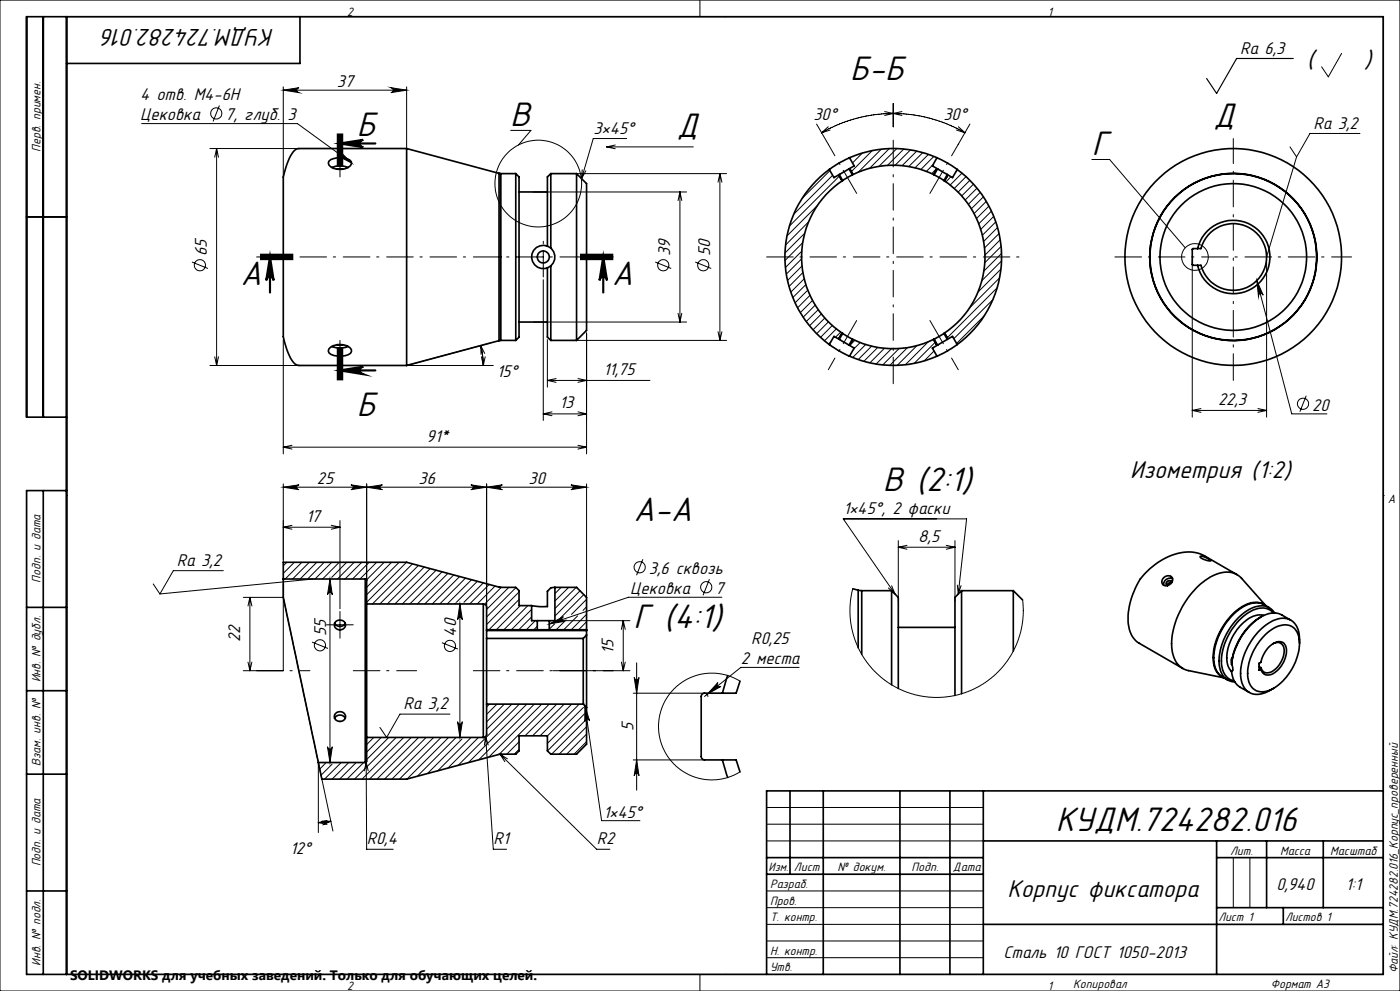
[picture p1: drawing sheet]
<svg xmlns="http://www.w3.org/2000/svg" width="420mm" height="297mm" viewBox="0 0 420 297" stroke-linecap="round" stroke-linejoin="round" font-family="sans-serif">
<g fill="none" stroke="#000" stroke-width=".5">
<path d="M13 5v120M20 5v287M90 5v14h-70M98.7 48.3a5.9 5.9 0 0 1 6.3-.3l.4 .5a1.93 1.93 0 0 1-1.9 2.1 5 5 0 0 1-4.8-1.1l-.2-.6zM99.6 50.2a6.2 6.2 0 0 1 4.8 0M102.7 50.7h-1.5M122 44.5v65M122 44.5h-32.3a3.3 3.3 0 0 0-2.5 2.2l-.4 .8a18.9 18.9 0 0 0-1.8 10.2v38.6a17.7 17.7 0 0 0 3.4 12.7l1.3 .5h32.3M122 44.5l27.7 7.5M149.7 52h.5M149.7 52v50.1M150.2 52v50"/>
<path d="M150.2 52h4.5M154.7 52l1 1v48l-1 1M154.7 52v50M155.7 57.5h8.5M165.2 52v22.3M165.2 52l-1 1v20.8M165.2 52h7.8M173 52v50M173 52l3 3v44l-3 3M248.8 50.8a32.5 32.5 0 0 0 0 52.5M248.8 50.8l1.4 2.4 1.6-.9M251.8 52.3l1 1.8"/>
<path d="M252.8 54.1a27.5 27.5 0 0 0 0 45.8M254.7 50.6l-2.9 1.7M254.7 50.6l1 1.8M254.8 47.3l-3.1 1.6-2.9 1.9M254.8 47.3a32.5 32.5 0 0 1 26.3 0M254.8 47.3l1.5 2.4-1.6 .9M255.7 52.4l-2.9 1.7M255.7 52.4a27.6 27.6 0 0 1 24.5 0M280.2 52.4l3 1.7M281.1 47.3l3.3 1.7 2.8 1.8M281.1 47.3l-1.4 2.4 1.6 .9M281.3 50.6l2.9 1.7"/>
<path d="M281.3 50.6l-1.1 1.8M283.2 54.1a27.5 27.5 0 0 1 0 45.8M284.2 52.3l-1 1.8M287.2 50.8a32.5 32.5 0 0 1 0 52.5M287.2 50.8l-1.4 2.4-1.6-.9M8 65h12M164.2 73.8a3.5 3.5 0 0 0-4.7 3.2 3.5 3.5 0 0 0 4.7 3.3M164.2 73.8l1 .5M165.2 79.7v22.3M165.2 74.3a3.5 3.5 0 0 1 0 5.4M165.2 79.7l-1 .6M357.8 74.6l2.5-.1a10 10 0 0 1 15.4-5.7 10 10 0 0 1 0 16.4 10 10 0 0 1-15.4-5.7l-2.6-.1z"/>
<path d="M359.3 74.5a11 11 0 0 1 16.9-6.6 11 11 0 0 1 0 18.2 11 11 0 0 1-16.9-6.6M155.7 96.5h8.5M164.2 80.3v20.7l1 1M252.8 99.9l2.9 1.7M252.8 99.9l-1 1.8M283.2 99.9l-3 1.7M283.2 99.9l1 1.8M99.2 104a4.9 4.9 0 0 1 6.2 .8v.6a3.1 3.1 0 0 1-3 1.3 4.7 4.7 0 0 1-3.7-1l-.2-.5 .2-.6zM101.2 103.3h1.5M104.4 103.8a6.3 6.3 0 0 1-4.8 .1M149.7 102.1l-27.7 7.4M150.2 102l-.5 .1"/>
<path d="M150.2 102h4.5M165.2 102h7.8M248.8 103.3l2.4 1.6 3.6 1.8M251.8 101.7l2.9 1.7M251.8 101.7l-1.6-.9-1.4 2.5M254.7 103.4l1.6 .9-1.5 2.4M254.8 106.7a32.5 32.5 0 0 0 26.3 0M255.7 101.6a27.6 27.6 0 0 0 24.5 0M255.7 101.6l-1 1.8M280.2 101.6l1.1 1.8M281.3 103.4l-1.6 .9 1.4 2.4M284.2 101.7l-2.9 1.7"/>
<path d="M284.2 101.7l1.6-.9 1.4 2.5M287.2 103.3l-3.1 2-3 1.4M20 125h-12v-120h407v287h-407v-145h12M13 147v145M85 173.5v1.1a28.2 28.2 0 0 0 1 9.5l9.5 44.4M85 173.5v-5h37l27.7 7.5h5l1 1v4.5h3.8M85 173.5h24.6M109.6 173.5v55M109.6 173.5l.4 .4v7.1M166.5 176l-1.3 .2-1 1v4.6h-2.2l-2.5-.3M166.5 176v10h-1.7M166.5 176h6.5l3 3v9.7"/>
<path d="M255.8 176.5l1.7 .4M257.5 176.9l1 .1M257.5 176.9v17.2M258.5 177v19.1M258.5 177h9M267.5 177l2 2v27.3M267.5 177v28.2M288.5 177v30.9M288.5 177l-2 2v29.4M288.5 177h15.5M304 177v18.2M304 177l2.8 2.8"/>
<path d="M348.9 173.3a1.5 1.5 0 0 1 1.7-.8 1.5 1.5 0 0 1 1.2 1.5 1.76 1.76 0 0 1-1.3 1.5 1.76 1.76 0 0 1-1.9-.7l.1-1zM350.3 175.5l.3-.7 .9-.2a.77 .77 0 0 0-1.2-.4 .77 .77 0 0 0 0 1.3M351.8 173.5a1.92 1.92 0 0 0-2.7 1.9M360.1 166.7a5.2 5.2 0 0 1 3.2 1.4 4.5 4.5 0 0 1-3.3-1.2zM371.1 172.2l-9.7-5.6a12.7 12.7 0 0 0-12.4 1 20.2 20.2 0 0 0-10.6 18.6 7.6 7.6 0 0 0 3.4 6.6l13.1 7.5M8 182h12M100.4 186.8a1.8 1.8 0 0 0 1.6 .9 1.8 1.8 0 0 0 1.6-.9M100.8 186.2a1.6 1.6 0 0 1 2.1-.1 1.6 1.6 0 0 1 .4 2.1 1.6 1.6 0 0 1-2.3 .3 1.6 1.6 0 0 1-.2-2.3zM110 181v40M110 181h35M145 181a1.02 1.02 0 0 1 1 1v6.7M145 181v40"/>
<path d="M146 191.3v19.7M146 188.7v.3M146 189v2.3M146 191.3h29M146 188.7h15.2M146 189h30M159.5 181.5v4.5h1.7M161.2 188.7h3.6M161.2 186h3.6M161.2 186v2.7M164.8 186v2.7M164.8 188.7h11.2"/>
<path d="M175 191.3v19.7M176 190.3v21.7M176 188.7v.3M176 189v1.3M176 190.3l-1 1M269.5 188h17M369.5 199.1l.2 .6a1.21 1.21 0 0 1-.2 1.6M369.8 197.1a1.07 1.07 0 0 0-.3 1.5M377.7 199.8l.6 .3M378.3 184.9a18.8 18.8 0 0 0-8.8 14.2M379.2 184.4a7 7 0 0 0-6.6 2.6 14.1 14.1 0 0 0-4.4 12l.6 1.4 .7 .8M379.2 181.2a7.3 7.3 0 0 0-8 1.9 19.3 19.3 0 0 0-7 15.5 5.8 5.8 0 0 0 2.5 4.3l1.6 .9"/>
<path d="M379.2 181.2h.1M379.2 181.2l1.6 .9M379.5 181.4a6.5 6.5 0 0 0-7.8 1.1 18.7 18.7 0 0 0-7.6 16.6 5.2 5.2 0 0 0 2.9 4M379.6 190.2a7.8 7.8 0 0 1 7.4-2.7 5.4 5.4 0 0 1 2.9 5.7 16.7 16.7 0 0 1-9.2 13.7 4.5 4.5 0 0 1-6.4-4.4 17.2 17.2 0 0 1 5.3-12.3zM379.7 181.5l-7.2-8.1a6.5 6.5 0 0 0-7.9-1.2 24.7 24.7 0 0 0-13 19 9.2 9.2 0 0 0 3 9l1.7 .7 10.9 2.3M381.9 192.9a2.22 2.22 0 0 1 2.6 .1 2.22 2.22 0 0 1 .7 2.5 7 7 0 0 1-4.8 6.1 1.86 1.86 0 0 1-2.1-1.5M382 183.7a5.1 5.1 0 0 0-6.6-.6 18.3 18.3 0 0 0-8.9 16.4 4.8 4.8 0 0 0 3.8 4.5M382.4 183.7a5 5 0 0 0-7-1.4 19 19 0 0 0-9.6 17.2 4.9 4.9 0 0 0 4.7 4.9M387.2 185.9l-2.7-1.6a7.1 7.1 0 0 0-7.7 1.6 20.4 20.4 0 0 0-7.3 13.2M389.9 192.8a7.1 7.1 0 0 0-2.5-6.8 6.2 6.2 0 0 0-6.9 .8 19.1 19.1 0 0 0-8.2 16.4 5.1 5.1 0 0 0 7.6 4.3l2.2-1.2M8 207h12M100.4 215.3a1.82 1.82 0 0 1 3.2 0"/>
<path d="M100.6 213.9a1.59 1.59 0 0 1 2.4-.4 1.59 1.59 0 0 1 0 2.4 1.6 1.6 0 0 1-2 0 1.6 1.6 0 0 1-.4-2zM146 211v9a.96 .96 0 0 1-1 1M146 211h29M175 211l1 1M176 212v11l-3 3h-7.8l-1-1v-4.5h-8.5v4.5l-1 1-4.9 .1-27.8 7.4h-25.4l-1.1-5M218.3 202.5l-1.6 5.2M222 204.1l-1.2 3.6h-9.5a.96 .96 0 0 0-.9 1v18a1.02 1.02 0 0 0 .9 1h9.5l1.2 3.6M369.5 201.3a5.8 5.8 0 0 0 2.5 4.6l2.8 1.6M369.8 200.9l-.3 .4M377.7 200.7l.1 .1M378.3 200.5a2.36 2.36 0 0 0 1.7 1.8 2.36 2.36 0 0 0 2.4-.7 7.8 7.8 0 0 0 3.3-8.1 2.3 2.3 0 0 0-3.7-.6 8.8 8.8 0 0 0-3.7 5.6l-.6 .3v1.9M378.3 200.5l-.5 .3"/>
<path d="M378.3 200.1v.4M8 232h12M95.5 228.5h14.1M110 221v7.1l-.4 .4M110 221h35M216.7 227.7l1.6 5.3M237 237v25M247 237v55M270 237v55M285 237v55M295 237v55M415 237h-185v55"/>
<path d="M230 257h65M295 252h120M365 252v40M365 257h50M380 252v20M397 252v20M8 267h12M230 262h65M295 277h120M365 272h50M385 272v5"/>
<circle cx="163" cy="77" r="1.8"/>
<circle cx="370" cy="77" r="32.5"/>
<circle cx="370" cy="77" r="25"/>
<circle cx="370" cy="77" r="25.1"/>
<circle cx="370" cy="77" r="22"/>
</g>
<g fill="none" stroke="#000" stroke-width=".3">
<path d="M0 0h420v297h-420zM20 5h395v287h-395zM210 0v5M217.5 5h.1M402.5 16l-4 7-2-3M42.5 37h46.7l16.3 11.9M65.8 31.6l-1.9 4.8M85 27l4.7-.7a.74 .74 0 0 0-.7 .7 .74 .74 0 0 0 .7 .8zM85 26v27.1M85 27h37M117.3 26.3l4.7 .7-4.7 .8a.74 .74 0 0 0 .6-.8 .74 .74 0 0 0-.6-.7zM122 26v18.5"/>
<path d="M153.2 39.1h6.1l-3.8 4.4M245 37.2l5.5 9.5M246.5 39.8l2.2-1.2 4.6-2 6.7-1.9a43.1 43.1 0 0 1 25 2.8l4.5 2.3M248.5 38l-2 1.8M249 39l-2.5 .8M265.4 33.4l2.6 .6M268 31v7M268 34l2.6 .6M268 34l-2.6 .6M270.6 33.4l-2.6 .6M286.9 39l2.6 .8M287.5 38l2 1.8"/>
<path d="M291 37.2l-5.5 9.5M63 44.5h37M65 44.5v65M65 44.5l.5 2.6M65 44.5l-.6 2.6M100.9 50.7l1.1-.2 1.1 .2M102 45v8M102.1 45.5l3.4 3.4-4.3-2.2a.72 .72 0 0 0 1-.2 .72 .72 0 0 0-.1-1zM160 57.5h46M171 52h47M174.7 50.9l-.2 2.6M175.8 51.2l-1.3 2.3"/>
<path d="M182 44h26M182 44l2.6 .6M184.6 43.5l-2.6 .5M188 41.5h-10l-3.5 12M204 57.5v39M204 57.5l.5 2.6M204 57.5l-.6 2.6M216 52v50M216 52l.6 2.6M216 52l-.6 2.6M249 51.1l-8.4 8.4M249.8 52.5l-11.7 11.7"/>
<path d="M251.5 52.5l1.1 1.8M251.6 48.7l.4 .6M252 52.6l-15.2 15.2M252.8 54.1l-.2 .1M252.9 54h.1M253 51l4 7M255 50.5l1 1.8M255.2 47.1l-.3 .3M258.7 45.9l-2.9 2.9M261.7 45.1l-6.4 6.5M264.4 44.7l-6.9 6.9M266.8 44.6l-5.9 5.8"/>
<path d="M268 42v8M268 52.3v.7M268 55v8M269 44.6l-5.3 5.2M271.1 44.7l-4.9 4.9M273.1 44.9l-4.6 4.6M275 45.3l-4.3 4.3M276.8 45.8l-4.2 4.1M278.5 46.3l-4 4M279.5 52l1.5-1.5-1 1.8M279.9 49.4l-2 2M280.1 46.9l-3.8 3.9"/>
<path d="M280.3 52.5h.1M283 51l-4 7M284.3 48.7l-.3 .6M284.5 52.5l-1.1 1.8M285.3 52.9l-1.5 1.6M287.3 50.9l-.6 .6M288.6 51.9l-3.6 3.6M289.8 52.9l-3.5 3.6M291 54l-3.6 3.6M292.1 55.2l-3.6 3.5M293.1 56.4l-3.5 3.5M294.1 57.6l-3.6 3.6"/>
<path d="M295 59l-3.6 3.6M327.6 47.8h5.3l22.7 26.5M370 41.5v7.5M370 51.3v.7M370 54v8M387 44l2 3M389 47l-9 30M408 40h-15l-4 7M57.6 78.5l4.8 2M77 77h8M87 77h.7M90 77h8"/>
<path d="M100 77h.7M103 77h8M113 77h.7M116 77h8M126 77h.7M129 77h8M139 77h.7M142 77h8M152 77h.7M155 77h8M163 72.3v.7M163 75v8"/>
<path d="M165 77h.7M168 77h8M178 77h.7M181 77h3M196.6 78.5l4.8 2M208.6 78.5l4.8 2M230 77h8M240 77h.7M240.5 77.6l-4.6 4.6M240.5 75.3l-4.9 4.9M240.6 79.7l-4.3 4.4M240.8 72.7l-5.3 5.4"/>
<path d="M241.4 69.9l-5.9 5.9M242.6 66.5l-6.9 6.9M243 77h8M245.1 61.7l-9 9M253 77h.7M256 77h8M266 77h.7M268 65.3v.7M268 68v8M268 78.3v.7M269 77h8M279 77h.7"/>
<path d="M282 77h8M292 77h.7M295 77h8M295.9 60.4l-3.7 3.6M296.7 61.8l-3.8 3.7M297.4 63.3l-3.8 3.8M298.1 64.8l-3.9 4M298.7 66.5l-4 4M299.3 68.2l-4.2 4.2M299.7 70l-4.4 4.3M300.1 71.9l-4.6 4.6M300.3 73.9l-4.9 4.9"/>
<path d="M300.5 75.9l-5.4 5.4M300.5 78.2l-6 5.9M305 77h.7M334.5 77h8M344.5 77h.7M347.5 77h8M357.5 77h.7M357.7 77.8v47.2M360.5 77h8M370 64.3v.7M370 67v8M370 77.3v.7"/>
<path d="M370.5 77h.7M373.5 77h8M380 77.8v47.2M383.5 77h.7M386.5 77h8M396.5 77h.7M399.5 77h6M160 96.5h46M163 83.8v42.2M176 99.8v36.2M203.4 93.9l.6 2.6M204.5 93.9l-.5 2.6"/>
<path d="M215.4 99.4l.6 2.6M216.6 99.4l-.6 2.6M240.9 81.7l-4.2 4.2M241.3 83.5l-4.1 4.1M241.8 85.3l-4 3.9M242.3 87l-3.8 3.8M243 88.5l-3.7 3.7M243.8 90l-3.7 3.7M244.6 91.4l-3.7 3.7M245.5 92.8l-3.6 3.6M246.4 94.1l-3.5 3.5M247.4 95.3l-3.5 3.5"/>
<path d="M248.5 96.4l-3.5 3.6M249.7 97.5l-3.5 3.6M250.9 98.6l-3.5 3.5M252.2 99.6l-1.6 1.5M252.6 99.8l-1.1 1.8M257 96.1l-4 6.9M268 81v8M268 91.3v.7M268 94v8M279 96.1l4 6.9M283.3 99.8l-.1 .2M283.4 99.8l1.1 1.8"/>
<path d="M295.3 94.6l-8.3 8.3M297.9 89.8l-11.7 11.7M299.1 86.3l-15.1 15.1M299.9 83.3l-9.1 9.1M300.3 80.6l-6.9 6.9M370 80v8M370 90.3v.7M370 93v8M377 84.1l2 4.4a.73 .73 0 0 0-.9-.5 .73 .73 0 0 0-.6 .8zM377 84.1l10.5 39.9h10.6M63 109.5h37M64.4 106.9l.6 2.6"/>
<path d="M65.5 106.9l-.5 2.6M85 101.7v34.3M100.9 103.4l1.1 .2 1.2-.2M102 102v8M144.2 103.6l.6 2.9 .2 3M144.2 103.6l1.2 2.3M144.2 103.6l.1 2.6M144.4 106.9l.6 2.6M145.6 106.9l-.6 2.6M147.1 102.8l-25.1 6.7h26M164.2 101.8v14.2M164.2 114h30.8"/>
<path d="M164.2 114l2.6 .6M166.8 113.4l-2.6 .6M171 102h47M173.4 113.4l2.6 .6-2.6 .6M249.2 102.5l-.6 .6M250.5 107.3l-2 3.5M252 104.7l-.4 .6M255.6 101.6h.1M256 101.8l-1 1.8M256.5 102l-1.6 1.5M258.1 102.7l-2 1.9M259.7 103.3l-3.9 3.8"/>
<path d="M261.5 103.7l-4 4.1M263.3 104.1l-4.1 4.2M265.3 104.4l-4.4 4.4M267.4 104.5l-4.6 4.6M268 104.3v.7M268 107v8M269.7 104.5l-4.9 4.9M272.2 104.2l-5.3 5.3M275.1 103.6l-5.9 5.9M278.5 102.4l-6.9 6.9M280 101.8l1 1.8M280.2 105.2l-3 3"/>
<path d="M280.7 102.4l-6.5 6.5M281 106.6l-.3 .3M283.1 100h.1M284 104.7l.3 .6M285.5 107.3l2 3.5M370 103.3v.7M370 106v8M391.9 118.6l-1.9 4.8M85 134h91M85 134l2.6 .6M87.6 133.5l-2.6 .5M163 124h13"/>
<path d="M163 124l2.6 .6M165.6 123.4l-2.6 .6M173.4 123.4l2.6 .6M173.4 133.5l2.6 .5M176 124l-2.6 .6M176 134l-2.6 .6M357.7 123h22.3M357.7 123l2.6 .6M360.3 122.4l-2.6 .6M377.4 122.4l2.6 .6M380 123l-2.6 .6M20 148.5h.1"/>
<path d="M85 146l4.7-.7a.72 .72 0 0 0-.7 .7 .72 .72 0 0 0 .7 .8zM85 145v23.5M85 158h17M85 158l2.6 .6M85 146h91M87.6 157.4l-2.6 .6M99.4 157.4l2.6 .6M102 156v26.5M102 158l-2.6 .6M105.3 145.3l4.7 .7-4.7 .8a.72 .72 0 0 0 .6-.8 .72 .72 0 0 0-.6-.7zM110 146l4.7-.7a.72 .72 0 0 0-.7 .7 .72 .72 0 0 0 .7 .8zM110 145v28.9"/>
<path d="M141.3 145.3l4.7 .7-4.7 .8a.72 .72 0 0 0 .6-.8 .72 .72 0 0 0-.6-.7zM146 146l4.7-.7a.72 .72 0 0 0-.7 .7 .72 .72 0 0 0 .7 .8zM146 145v37M171.3 145.3l4.7 .7-4.7 .8a.72 .72 0 0 0 .7-.8 .72 .72 0 0 0-.7-.7zM176 145v34M415 148.5h.1M46 175l2 3M67 171h-15l-4 7M73 179h12l10.5 49.5M75 179v22M75 179l.6 2.6M75 179l-.6 2.6"/>
<path d="M85 175v26h-12M86 168.5l-1 1.1M88.3 168.5l-3.3 3.3M90.6 168.5l-5.1 5M92.8 168.5l-5 5M94 173.5l-46 4.5M95 168.5l-5 5M97.3 168.5l-5 5M99 173.5l.7 4.8a.72 .72 0 0 0-.7-.8 .72 .72 0 0 0-.8 .8zM99 173.5v55M99.5 168.5l-5 5M101.8 168.5l-5 5"/>
<path d="M104 168.5l-4.5 4.5M106.3 168.5l-5.1 5M108.5 168.5l-5 5M110.7 168.5l-4.9 5M113 168.5l-5 5M115.3 168.5l-5.3 5.3M117.5 168.5l-7.5 7.5M119.7 168.5l-9.7 9.8M122 168.5l-12 12M123.8 169l-12.1 12M125.5 169.5l-11.6 11.5M127.3 169.9l-11.1 11.1"/>
<path d="M129 170.4l-10.5 10.6M130.8 170.9l-10.1 10.1M132.6 171.4l-9.7 9.6M134.4 171.8l-9.2 9.2M136.1 172.3l-8.7 8.7M137.9 172.8l-8.2 8.2M139.7 173.2l-7.8 7.8M141.5 173.7l-7.3 7.3M143.2 174.2l-6.3 6.3M145 174.7l-5.8 5.8M146.8 175.2l-5.9 5.8M148.5 175.6l-5.3 5.4"/>
<path d="M150.4 176l-5.1 5.1M152.6 176l-6.6 6.7M154.8 176.1l-8.8 8.8M155.7 179.7l-9 9M155.7 177.4l-9.7 9.8M168.3 176l-1.8 1.9M170.6 176l-4.1 4.1M172.9 176l-6.4 6.4M174 177.1l-7.5 7.5M175.2 178.2l-7.2 7.1M176 179.6l-4.6 4.5M192.9 167.6l-1.9 4.8"/>
<path d="M212.8 173.6l-1.9 4.8M216.6 179h-28.1l-23.7 8M255.8 176.5l-.5 2.4-.3 3.1v2.7l.5 3.5 .8 2.9 1.2 3 2.5 4.3 2.2 2.6 2 1.9 4.3 2.9 4.9 2.1 2.5 .6 3 .4 3 .1 3-.3 4.7-1.1 2.8-1.2 2.6-1.5 4.3-3.4 2-2.3 1.9-2.7 2.3-4.9 .8-2.5 .5-3.3 .2-3.5-.2-2.5M266.5 176.2l2 1.8M267.5 175.5l1 2.5M268.5 178l-15.5-22.5h37l-2.5 22.5M269.5 162v18.2M269.5 164h17M269.5 164l2.6 .6M272.1 163.4l-2.6 .6M283.9 163.4l2.6 .6M286.5 162v18.2"/>
<path d="M286.5 164l-2.6 .6M287.2 175.4l.3 2.6M288.3 175.5l-.8 2.5M351.6 174.4a.95 .95 0 0 0-1.4-.3 .95 .95 0 0 0-.1 1.4M74.4 198.4l.6 2.6M75.6 198.4l-.6 2.6M93.6 192.4l4.8 1.9M98 187.3h8M102 183.3v8M132.6 192.6l4.8 1.9M136.7 180.7l-.3 .3M138 181l.7 4.7a.72 .72 0 0 0-.7-.6 .72 .72 0 0 0-.7 .6z"/>
<path d="M138 181v40M156.1 181.5l-7.2 7.2M158.4 181.5l-7.2 7.2M159.5 184.9l-3.9 3.8M159.5 182.6l-6.1 6.1M160.6 186l-2.7 2.7M161.2 187.7l-1 1M164.8 187l4.2-2.2a.73 .73 0 0 0-.4 .9 .73 .73 0 0 0 .9 .5zM165.1 186l-.3 .3M166 186h23M166.4 187l-1.6 1.6M169.8 185.8l-2.9 2.9"/>
<path d="M173.3 184.6l-4.2 4.1M176 184.1l-4.6 4.6M176 186.3l-2.4 2.4M176 188.6l-.1 .1M176 181.9l-1.1 1M186.4 198.4l.6 2.6M187 186v15M187 186l.6 2.6M187 186l-.6 2.6M187.6 198.4l-.6 2.6M191 198.6v38.2M87 201h.7"/>
<path d="M90 201h3M106 201h8M116 201h.7M119 201h6M135 214h-15l-4 7-2-3M137.3 216.3a.72 .72 0 0 0 .7 .7 .72 .72 0 0 0 .7-.7l-.7 4.7zM142 201h8M146.8 211l-.8 .9M149.1 211l-3.1 3.1M151.3 211l-5.3 5.4M152 201h.7M153.6 211l-7.6 7.6"/>
<path d="M155 201h8M155.8 211l-18.4 18.4M158 211l-17.5 17.6M160.3 211l-16.7 16.7M162.5 211l-15.9 15.9M164.8 211l-15.1 15.1M165 201h.7M166 201h23M167 211l-9.5 9.5M169.3 211l-9.5 9.5M171.5 211l-9.5 9.5M173.8 211l-9.6 9.6"/>
<path d="M175 212l-10.8 10.8M175.3 214l-11 11M175.5 211.5l1.4 4.6a.73 .73 0 0 0-.8-.6 .73 .73 0 0 0-.7 .8zM175.5 211.5l5 34.5h11.5M175.6 215.9l-10.1 10.1M175.9 217.9l-8.2 8.1M190 207.7h21.5l.7 .4 .2 .7M190.3 203a.72 .72 0 0 0 .7 .7 .72 .72 0 0 0 .7-.7l-.7 4.7zM215.4 204.6a.73 .73 0 0 0-.1 1 .73 .73 0 0 0 1 .1l-4.2 2.4zM222 204.1l-3.6-1.6-3.8-.7-4 .2-2.6 .7-2.1 1-3.2 2.3-1.7 1.7-1.2 1.9-1.6 3.7-.6 3.9 .1 2.7 .4 2.1 1.5 3.6 2.4 3.2 1.9 1.7 1.7 1.1 3.6 1.5 2.2 .5 2.4 .1 4.1-.6 2.1-.7 2-1.1M239.7 200h-17.5l-10.9 8.7M95.5 228.5v21"/>
<path d="M95.5 228.5l4.4 20.6M95.6 228.5l-.1 .1M97.7 228.7l-1.8 1.8M98.2 223.8a.72 .72 0 0 0 .8 .7 .72 .72 0 0 0 .7-.7l-.7 4.7zM99.6 229l-3.3 3.3M102.4 228.5l-5 5M104.6 228.5l-5 5M106.9 228.5l-5 5M109.1 228.5l-5 5M109.9 228.4l.1 26.1h8M109.9 228.4l.6 2.6M109.9 228.4l-.6 2.6"/>
<path d="M112.1 221l-2.1 2.2M114.4 221l-4.4 4.4M116.6 221l-6.6 6.6M118.9 221l-12.5 12.5M121.1 221l-12.5 12.5M123.4 221l-12.6 12.5M125.6 221l-12.5 12.5M127.8 221l-12.4 12.5M130.1 221l-12.5 12.5M132.3 221l-12.5 12.5M134.6 221l-12.5 12.5M136.7 221.2l-11.5 11.5"/>
<path d="M138.6 221.5l-10.4 10.3M141.3 221l-10 10M143.5 221l-9.1 9.2M145.7 220.7l2.3 33.8h4M145.7 220.7l.7 2.6M145.7 220.7l-.4 2.6M150 226l29 28.5h4M150 226l2.2 1.4M150 226l1.4 2.3M155.7 222.3l-3.7 3.7M155.7 224.6l-1.4 1.4M176 220l-6 6"/>
<path d="M176 222.3l-3.8 3.7M190 227.7h21.3M191 227.7l.7 4.8a.72 .72 0 0 0-.7-.7 .72 .72 0 0 0-.7 .7zM95.5 246.5l2.6 .6M96.6 246.1h2.6M98.1 246l-2.6 .5M99.2 246.1l-3.7 .4M99.2 246.1l-2.4 1.1M230 242h65M230 247h65M230 252h65M370 257v15"/>
<path d="M375 257v15M230 267h65M230 272h65M230 277h65M210 292v5M217.5 292h.1M230 282h65M230 287h65"/>
<circle cx="64.9" cy="34" r="1.69"/>
<circle cx="161.5" cy="55" r="13"/>
<circle cx="60" cy="79.5" r="1.67"/>
<circle cx="199" cy="79.5" r="1.67"/>
<circle cx="211" cy="79.5" r="1.67"/>
<circle cx="358.5" cy="77" r="4"/>
<circle cx="390.9" cy="121" r="1.67"/>
<circle cx="191.9" cy="170" r="1.67"/>
<circle cx="211.9" cy="176" r="1.67"/>
<circle cx="96" cy="193.4" r="1.67"/>
<circle cx="135" cy="193.6" r="1.68"/>
</g>
<path d="M388 17.5h-17l-6 10.5-3-4.5" fill="none" stroke="#000" stroke-width=".35"/>
<g fill="#000">
<path d="M85 27l4.7-.7a.74 .74 0 0 0-.7 .7 .74 .74 0 0 0 .7 .8zM117.3 26.3l4.7 .7-4.7 .8a.74 .74 0 0 0 .6-.8 .74 .74 0 0 0-.6-.7zM102.1 45.5l3.4 3.4-4.3-2.2a.72 .72 0 0 0 1-.2 .72 .72 0 0 0-.1-1zM102 43l7-1.1a1.11 1.11 0 0 0-1.1 1.1 1.11 1.11 0 0 0 1.1 1.1zM81 77l1.1 7a1.11 1.11 0 0 0-1.1-1 1.11 1.11 0 0 0-1.1 1zM181 77l1.1 7a1.13 1.13 0 0 0-1.1-1 1.13 1.13 0 0 0-1.2 1zM377 84.1l2 4.4a.73 .73 0 0 0-.9-.5 .73 .73 0 0 0-.6 .8zM102 111l7-1.1a1.13 1.13 0 0 0-1.1 1.1 1.13 1.13 0 0 0 1.1 1.1zM85 146l4.7-.7a.72 .72 0 0 0-.7 .7 .72 .72 0 0 0 .7 .8zM105.3 145.3l4.7 .7-4.7 .8a.72 .72 0 0 0 .6-.8 .72 .72 0 0 0-.6-.7zM110 146l4.7-.7a.72 .72 0 0 0-.7 .7 .72 .72 0 0 0 .7 .8zM141.3 145.3l4.7 .7-4.7 .8a.72 .72 0 0 0 .6-.8 .72 .72 0 0 0-.6-.7z"/>
<path d="M146 146l4.7-.7a.72 .72 0 0 0-.7 .7 .72 .72 0 0 0 .7 .8zM171.3 145.3l4.7 .7-4.7 .8a.72 .72 0 0 0 .7-.8 .72 .72 0 0 0-.7-.7zM99 173.5l.7 4.8a.72 .72 0 0 0-.7-.8 .72 .72 0 0 0-.8 .8zM138 181l.7 4.7a.72 .72 0 0 0-.7-.6 .72 .72 0 0 0-.7 .6zM164.8 187l4.2-2.2a.73 .73 0 0 0-.4 .9 .73 .73 0 0 0 .9 .5zM137.3 216.3a.72 .72 0 0 0 .7 .7 .72 .72 0 0 0 .7-.7l-.7 4.7zM175.5 211.5l1.4 4.6a.73 .73 0 0 0-.8-.6 .73 .73 0 0 0-.7 .8zM190.3 203a.72 .72 0 0 0 .7 .7 .72 .72 0 0 0 .7-.7l-.7 4.7zM215.4 204.6a.73 .73 0 0 0-.1 1 .73 .73 0 0 0 1 .1l-4.2 2.4zM98.2 223.8a.72 .72 0 0 0 .8 .7 .72 .72 0 0 0 .7-.7l-.7 4.7zM191 227.7l.7 4.8a.72 .72 0 0 0-.7-.7 .72 .72 0 0 0-.7 .7z"/>
</g>
<g fill="none" stroke="#000" stroke-width=".65" stroke-linecap="butt">
<path d="M101.4 40v10zM102 43l7-1.1a1.11 1.11 0 0 0-1.1 1.1 1.11 1.11 0 0 0 1.1 1.1zM102 40v10M102.7 40v10M78 77h10M78 77.7h10M78 76.4h10M81 77l1.1 7a1.11 1.11 0 0 0-1.1-1 1.11 1.11 0 0 0-1.1 1zM174 76.4h10zM174 77h10M174 77.7h10M181 77l1.1 7a1.13 1.13 0 0 0-1.1-1 1.13 1.13 0 0 0-1.2 1z"/>
<path d="M101.4 104v10M102 111l7-1.1a1.13 1.13 0 0 0-1.1 1.1 1.13 1.13 0 0 0 1.1 1.1zM102 104v10M102.7 104v10"/>
</g>
<path d="M102 43h10.6M81 77v10.7M181 77v10.7M102 111h10.6" fill="none" stroke="#000" stroke-width=".65"/>
<g font-size="10.6">
<text x="255" y="24.1">Б-Б</text>
<text x="107" y="40.7">Б</text>
<text x="153.2" y="37.7">В</text>
<text x="203" y="41.1">Д</text>
<text x="364" y="38.1">Д</text>
<text x="327.6" y="46.4">Г</text>
<text x="72.2" y="85.4">А</text>
<text x="183.5" y="85.4">А</text>
<text x="107" y="124.7">Б</text>
<text x="265" y="147.1">В (2:1)</text>
<text x="190" y="156.1">А-А</text>
<text x="190" y="188.1">Г (4:1)</text>
<text x="316.8" y="249.1">КУДМ.724282.016</text>
</g>
<g font-size="7.6">
<text x="82.3" y="8.7" transform="rotate(-180 82.3 8.7)">КУДМ.724282.016</text>
<text x="392" y="20.2">(</text>
<text x="409.3" y="20.2">)</text>
<text x="339" y="143.2">Изометрия (1:2)</text>
<text x="302.3" y="268.9">Корпус фиксатора</text>
</g>
<g font-size="5.3">
<text x="372" y="16.1">Ra 6,3</text>
<text x="101" y="26.1">37</text>
<text x="42" y="30.1">4 отв. M4-6H</text>
<text x="42" y="36">Цековка</text>
<text x="67.7" y="36">7, глуб. 3</text>
<text x="178" y="40.1">3×45°</text>
<text x="244" y="36.1">30°</text>
<text x="283" y="36.1">30°</text>
<text x="394" y="38.6">Ra 3,2</text>
<text x="62.1" y="76.7" transform="rotate(-90 62.1 76.7)">65</text>
<text x="201.1" y="76.7" transform="rotate(-90 201.1 76.7)">39</text>
<text x="213.1" y="76.7" transform="rotate(-90 213.1 76.7)">50</text>
<text x="149" y="113.1">15°</text>
<text x="181" y="112.4">11,75</text>
<text x="167.8" y="122.4">13</text>
<text x="365.5" y="121.4">22,3</text>
<text x="393.7" y="123.1">20</text>
<text x="128" y="132.4">91*</text>
<text x="95" y="145.1">25</text>
<text x="125.5" y="145.1">36</text>
<text x="158.5" y="145.1">30</text>
<text x="253" y="154.1">1×45°, 2 фаски</text>
<text x="91.8" y="156.4">17</text>
<text x="275.5" y="162.4">8,5</text>
<text x="53" y="169.6">Ra 3,2</text>
<text x="194.7" y="172.1">3,6 сквозь</text>
<text x="189" y="178">Цековка</text>
<text x="214.7" y="178">7</text>
<text x="97.9" y="190.6" transform="rotate(-90 97.9 190.6)">55</text>
<text x="136.9" y="190.8" transform="rotate(-90 136.9 190.8)">40</text>
<text x="72.1" y="192.5" transform="rotate(-90 72.1 192.5)">22</text>
<text x="184.1" y="196" transform="rotate(-90 184.1 196)">15</text>
<text x="225.4" y="193.1">R0,25</text>
<text x="222.3" y="199.1">2 места</text>
<text x="121" y="212.6">Ra 3,2</text>
<text x="190.1" y="218.9" transform="rotate(-90 190.1 218.9)">5</text>
<text x="181" y="245.1">1×45°</text>
<text x="87" y="256.1">12°</text>
<text x="110" y="253.1">R0,4</text>
<text x="148" y="253.1">R1</text>
<text x="179" y="253.1">R2</text>
<text x="382.9" y="266.8">0,940</text>
<text x="403.8" y="266.8">1:1</text>
<text x="301" y="287">Сталь 10 ГОСТ 1050-2013</text>
</g>
<text font-size="4.1" x="21" y="293.7">SOLIDWORKS для учебных заведений. Только для обучающих целей.</text>
<g font-size="3.8">
<text x="104.1" y="4.8">2</text>
<text x="314.4" y="4.8">1</text>
<text x="12.2" y="45.5" transform="rotate(-90 12.2 45.5)">Перв. примен.</text>
<text x="416.4" y="150.8">A</text>
<text x="12.2" y="174.6" transform="rotate(-90 12.2 174.6)">Подп. и дата</text>
<text x="12.2" y="204.5" transform="rotate(-90 12.2 204.5)">Инв. № дубл.</text>
<text x="12.1" y="229.5" transform="rotate(-90 12.1 229.5)">Взам. инв. №</text>
<text x="369.1" y="256.2">Лит.</text>
<text x="384" y="256.2">Масса</text>
<text x="399.1" y="256.2">Масштаб</text>
<text x="12.2" y="259.6" transform="rotate(-90 12.2 259.6)">Подп. и дата</text>
<text x="230.5" y="261.1">Изм.</text>
<text x="238.1" y="261.1">Лист</text>
<text x="251.3" y="261.1">№ докум.</text>
<text x="273.4" y="261.1">Подп.</text>
<text x="285.9" y="261.1">Дата</text>
<text x="231" y="266.2">Разраб.</text>
<text x="231" y="271.2">Пров.</text>
<text x="231" y="276.1">Т. контр.</text>
<text x="365.5" y="276.1">Лист 1</text>
<text x="385.5" y="276.1">Листов 1</text>
<text x="231" y="286.2">Н. контр.</text>
<text x="12.2" y="289.5" transform="rotate(-90 12.2 289.5)">Инв. № подл.</text>
<text x="231" y="291.1">Утв.</text>
<text x="419.4" y="291.8" transform="rotate(-90 419.4 291.8)">Файл: КУДМ.724282.016_Корпус_проверенный</text>
<text x="104.1" y="296.8">2</text>
<text x="314.4" y="296.8">1</text>
<text x="322" y="296.2">Копировал</text>
<text x="381.3" y="296.2">Формат А3</text>
</g>
</svg>
